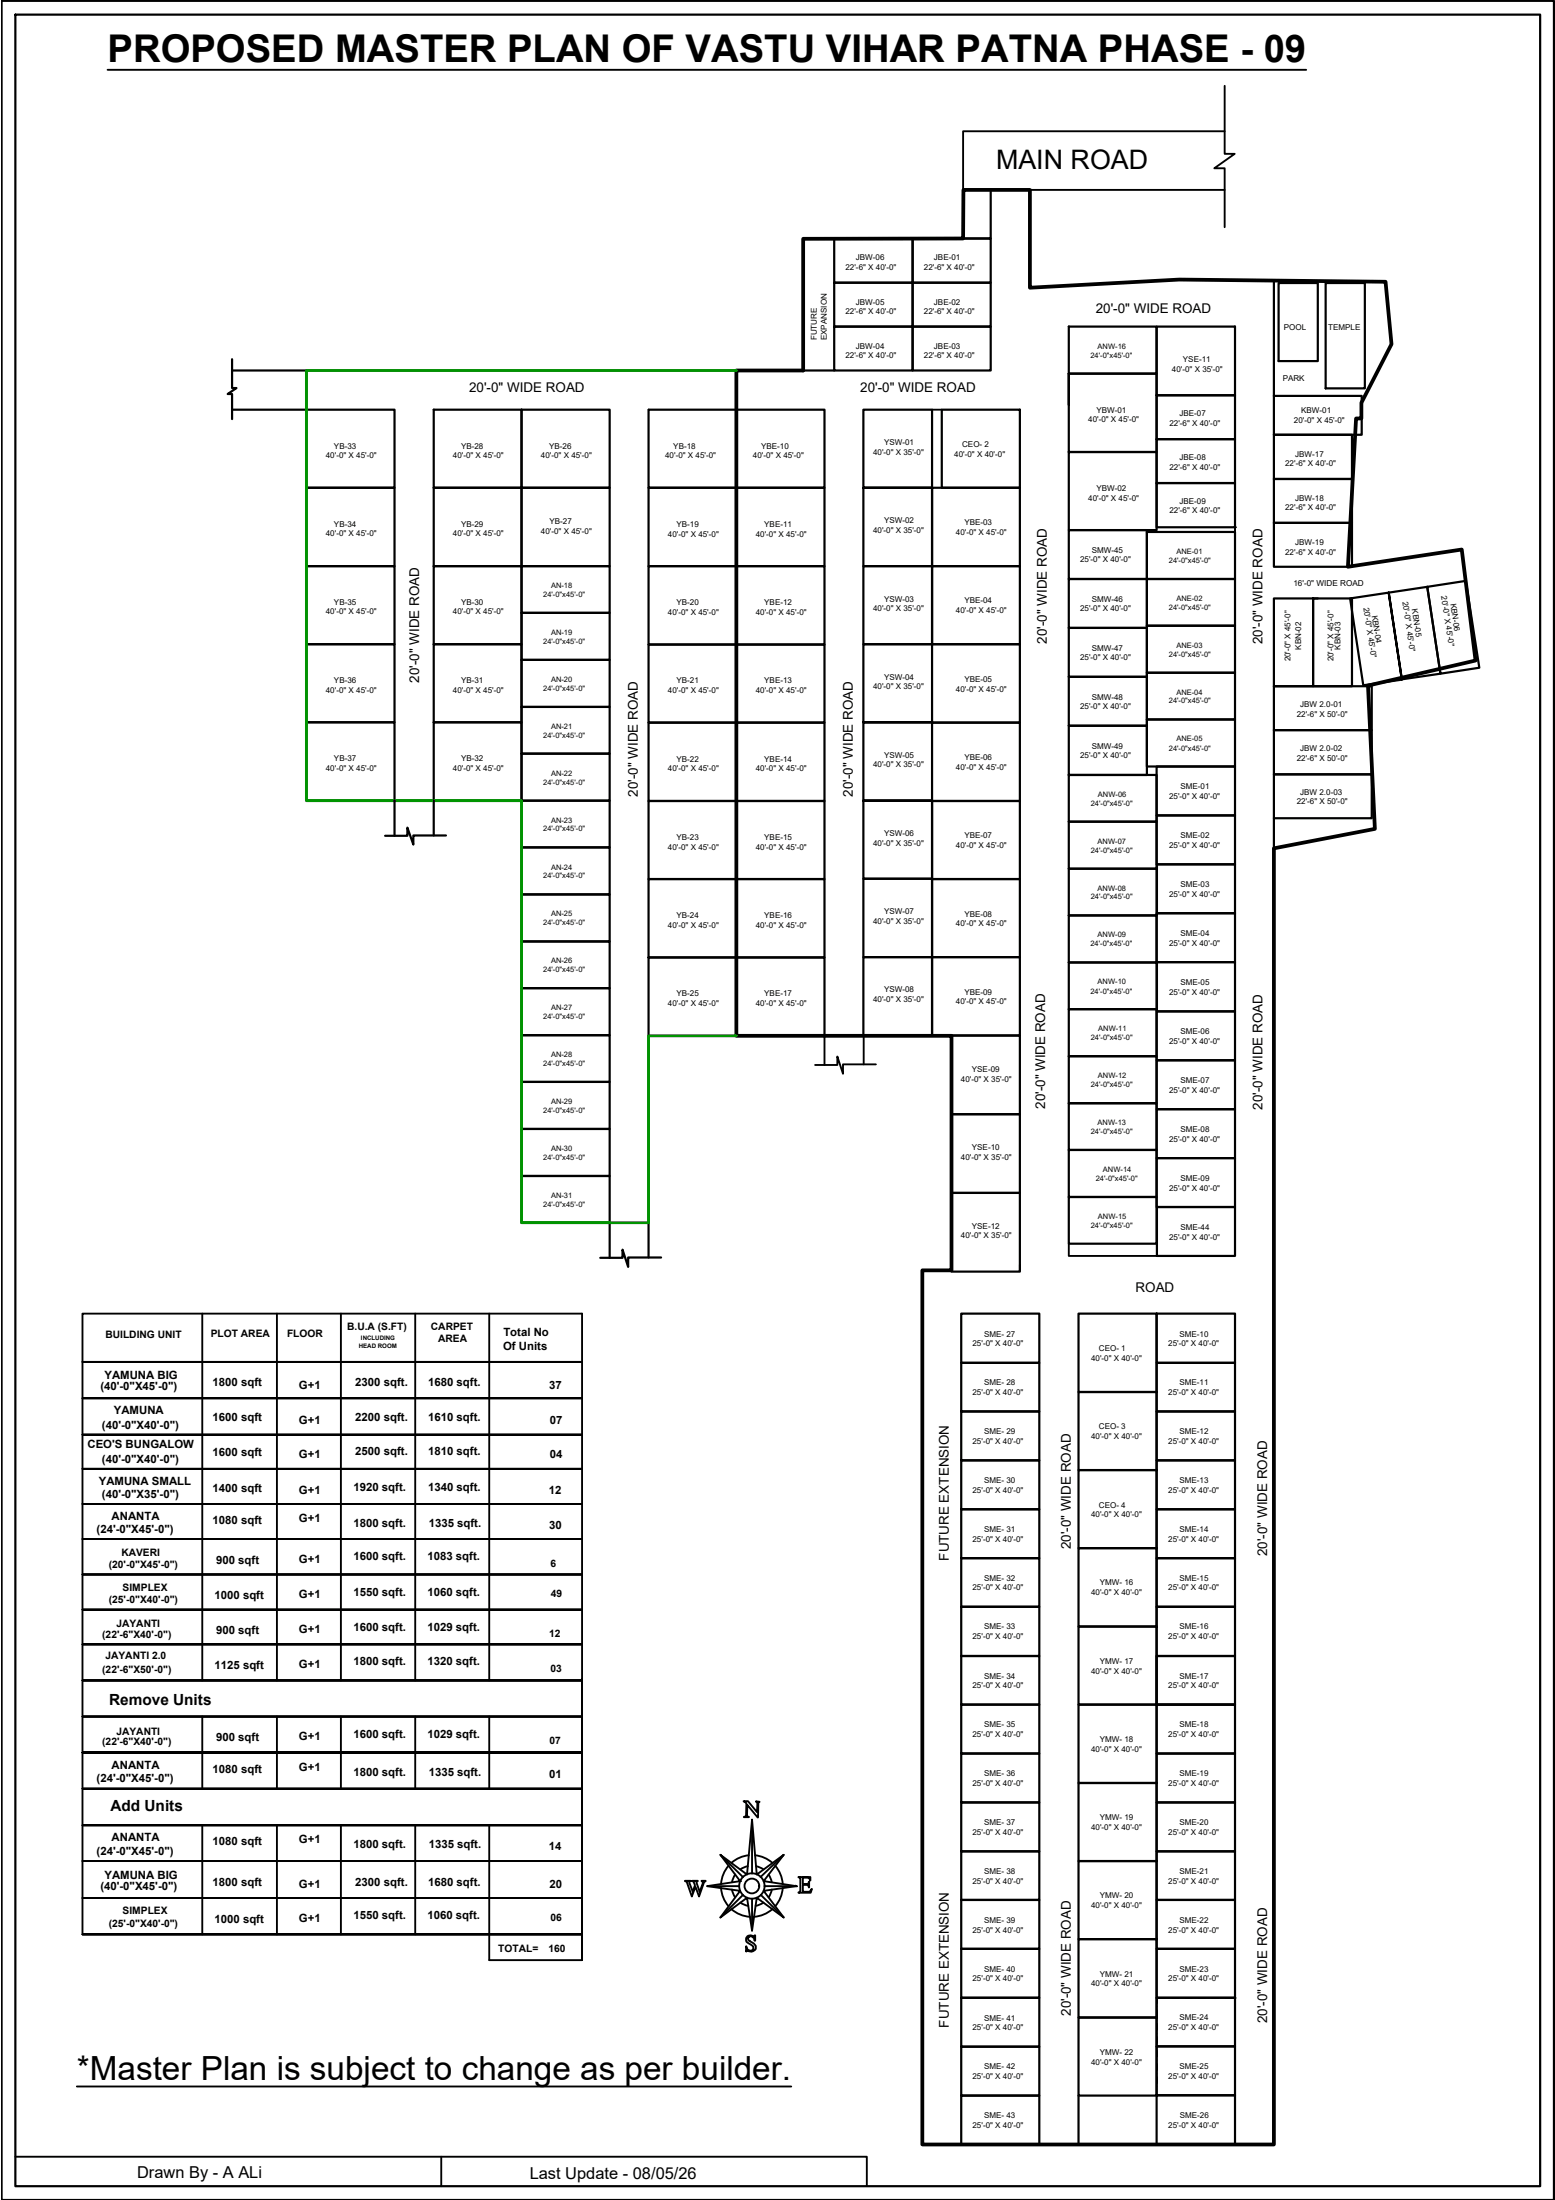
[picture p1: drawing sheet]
<svg xmlns="http://www.w3.org/2000/svg" width="210mm" height="297mm" viewBox="0 0 210 297" stroke-linecap="round" stroke-linejoin="round" font-family="sans-serif">
<!-- layer: PDF6_wall -->
<path d="M14.5 9.4h161.8" fill="none" stroke="#000" stroke-width=".25"/>
<!-- layer: PDF8_0 -->
<g fill="none" stroke="#000" stroke-width=".3">
<path d="M.2 .1h209.6v296.9h-209.6zM2.1 2h205.8v293.2h-205.8zM112.6 32.2h10.6v6h-10.6zM112.6 38.2h10.6v5.9h-10.6zM123.1 32.2h10.6v6h-10.5v-6M123.1 38.2h10.6v5.9h-10.5v-5.9M133.7 25.6v6.6h-3.7M172 37.9v15.6M172.6 38.2h5.3v10.6h-5.3zM178.9 38.2h5.3v14.2h-5.3zM31.3 48.5v3.9h.6l-1.2 .8h.6v3.4M31.3 50h81.3"/>
<path d="M31.3 55.3h10.1M41.4 55.3h11.9v10.6h-11.9zM58.5 55.3h11.9v10.6h-11.9zM70.4 55.3h11.9v10.6h-11.9zM87.5 55.3v10.6h11.9v-10.6h-11.8M99.4 55.3v10.6h11.9v-10.6h-11.9M112.6 44.1h10.6v5.9h-10.6zM116.5 55.3h9.3v21.1h-9.3v-10.5h9.3h-9.3zM123.1 44.1h10.6v5.9h-10.5v-5.9M127.1 55.3h10.6v10.6h-10.6zM144.3 50.4h11.8v10.6h-11.8v-10.6v4.3M144.3 44.1h11.8v6.3h-11.8z"/>
<path d="M156.1 53.3v6h10.6v-5.9h-10.6M156.1 59.3h10.6v5.9h-10.6zM156.1 44.1h10.6v9.3h-10.6zM172 58.7h10.5v6h-10.5zM172 53.5h11.8v5.2h-11.8zM41.4 65.9h11.9v10.5h-11.9zM41.4 76.4h11.9v10.6h-11.9zM58.5 65.9h11.9v10.5h-11.9zM58.5 76.4h11.9v10.6h-11.9zM70.4 76.4h11.9v6.3h-11.9zM70.4 65.9h11.9v10.5h-11.9zM87.5 65.9v10.5h11.9v-10.5h-11.8"/>
<path d="M87.5 76.4v10.6h11.9v-10.6h-11.8M99.4 65.9v10.5h11.9v-10.5h-11.9M99.4 76.4v10.6h11.9v-10.6h-11.9M116.5 76.4v10.6h9.3v-10.6h11.9v10.6h-11.9v-10.6zM125.8 65.9h11.9v10.5h-11.9zM144.3 61v10.6h11.8v-10.6h-11.8M144.3 71.6h10.5v6.6h-10.5zM144.3 78.2h10.5v6.6h-10.5zM154.8 71.8h11.9v6.4h-11.9zM154.8 78.2h11.9v6.3h-11.9zM156.1 65.2h10.6v6h-10.6zM172 64.7h10.5v5.9h-10.5z"/>
<path d="M172 70.6h10.5v5.9h-10.5zM192.7 79.2l5.2-.8 1.8 11.8-5.3 .8zM41.4 87h11.9v10.5h-11.9zM41.4 97.5h11.9v10.6h-11.9zM58.5 87h11.9v10.5h-11.9zM58.5 97.5h11.9v10.6h-11.9zM70.4 82.7h11.9v6.4h-11.9zM70.4 89.1h11.9v6.3h-11.9zM70.4 95.4h11.9v6.4h-11.9zM87.5 87v10.6h11.9v-10.6h-11.8M87.5 97.6v10.5h11.9v-10.5h-11.8M99.4 87v10.6h11.9v-10.6h-11.9"/>
<path d="M99.4 97.6v10.5h11.9v-10.5h-11.9M125.8 87h11.9v10.6h-11.9v-10.6h-9.3v10.5h9.3h-9.3v10.6h9.3h-9.3v10.5h9.3v-10.5M125.8 97.6h11.9v10.5h-11.9zM144.3 84.8h10.5v6.6h-10.5zM144.3 91.4h10.5v6.6h-10.5zM144.3 98h10.5v6.6h-10.5zM154.8 84.5h11.9v6.3h-11.9zM154.8 90.8h11.9v6.3h-11.9zM154.8 97.1h11.9v6.4h-11.9zM172 98.6h13.2v5.9h-13.2zM172 92.7h13.2v5.9h-13.2zM177.2 80.8v11.9h-5.2v-11.9h5.9"/>
<path d="M177.2 80.8h5.3v11.9h-5.3zM182.2 80.8l10.5-1.6 1.7 11.8-5.2 .7-1.7-11.7 1.7 11.8-5.2 .7zM53.3 108.1v4.7M58.5 108.1v4.7M60.2 112.8h-4.4v1.2l-.8-2.3v1.1h-3M70.4 101.8h11.9v6.3h-11.9zM70.4 108.1h11.9v6.3h-11.9zM70.4 114.4h11.9v6.4h-11.9zM87.5 108.1v10.6h11.9v-10.6h-11.8M87.5 118.7v10.6h11.9v-10.6h-11.8M99.4 108.1v10.6h11.9v-10.6h-11.9M99.4 118.7v10.6h11.9v-10.6h-11.9"/>
<path d="M125.8 118.6h-9.3v10.6h9.3v-10.5M125.8 108.1h11.9v10.6h-11.9zM125.8 118.7h11.9v10.5h-11.9zM144.3 104.6h11.8v6.3h-11.8zM144.3 110.9h11.8v6.4h-11.8zM144.3 117.3h11.8v6.3h-11.8zM156.1 110.1v-6.6h10.6v6.6h-10.5M156.1 116.7v-6.6h10.6v6.6h-10.5M156.2 116.7h10.5v6.6h-10.5zM172 104.5v6h13.2v-6h-13.2M172 110.5v4M70.4 120.8h11.9v6.3h-11.9z"/>
<path d="M70.4 127.1h11.9v6.3h-11.9zM70.4 133.4h11.9v6.4h-11.9zM70.4 139.8h11.9v6.3h-11.9zM87.5 129.3h11.9v10.6h-11.9zM87.5 139.9v29.9M99.4 129.3h11.9v10.6h-11.9zM116.5 129.2h9.3v10.6h-9.3zM125.8 129.2h11.9v10.6h-11.9zM128.4 139.8h9.3v10.6h-9.3zM144.3 123.6h11.8v6.3h-11.8zM144.3 129.9h11.8v6.4h-11.8zM144.3 136.3h11.8v6.3h-11.8z"/>
<path d="M156.1 129.9v-6.6h10.6v6.6h-10.5M156.2 136.5v-6.6h10.5v6.7h-10.5M70.4 146.1h11.9v6.3h-11.9zM70.4 152.4h11.9v6.4h-11.9zM70.4 158.8h11.9v6.3h-11.9zM128.4 150.4h9.3v10.7h-9.3zM144.3 142.6h11.8v6.4h-11.8zM144.3 149h11.8v6.3h-11.8zM144.3 155.3h11.8v6.3h-11.8zM156.1 143.1v-6.5h10.6v6.6h-10.5M156.1 149.7v-6.5h10.6v6.6h-10.5M156.1 156.4v-6.6h10.6v6.6h-10.5"/>
<path d="M82.3 165.1v4.7M89.2 169.8h-4.4v1.3l-.8-2.4v1.1h-3M128.4 161.1h9.3v10.6h-9.3zM144.3 161.6h11.8v6.3h-11.8zM156.1 177.4v10.5h-10.5v-10.5h10.6M156.1 163v-6.6h10.6v6.6h-10.5M156.2 163h10.5v6.6h-10.5zM129.8 184v-6.6h10.5v6.6h-10.5M129.8 197.2v-6.6h10.5v6.6h-10.5M129.8 190.6h10.5v-6.6h-10.5v6.6M156.1 184v-6.6h10.6v6.6h-10.5M156.1 197.2v-6.6h10.6v6.6h-10.5"/>
<path d="M156.1 187.9v10.6h-10.5v-10.6h10.6M156.1 198.5v10.5h-10.5v-10.5h10.6M156.2 190.6h10.5v-6.6h-10.6v6.6M129.8 203.8v-6.6h10.5v6.6h-10.5M129.8 210.4v-6.6h10.5v6.6h-10.5M129.8 216.9h10.5v-6.5h-10.5v6.6M156.1 203.8v-6.6h10.6v6.6h-10.5M156.1 210.4v-6.6h10.6v6.6h-10.5M156.1 219.6v10.6h-10.5v-10.6h10.6M156.2 216.9h10.5v-6.5h-10.6v6.6M156.2 209h-10.6v10.6h10.5v-10.5M129.8 223.6v-6.7h10.5v6.7h-10.5"/>
<path d="M129.8 230.2v-6.6h10.5v6.6h-10.5M129.8 236.8v-6.6h10.5v6.6h-10.5M156.1 236.8v-6.6h10.6v6.6h-10.5M156.1 230.2v-6.6h10.6v6.6h-10.5M156.2 223.6h10.5v-6.7h-10.6v23.8h-10.5v-10.5h21.1M129.8 243.4v-6.6h10.5v6.6h-10.5M129.8 250v-6.6h10.5v6.6h-10.5M129.8 256.5v-6.5h10.5v6.5h-10.5M156.1 243.4v-6.6h10.6v6.6h-10.5M156.1 250v-6.6h10.6v6.6h-10.5M156.1 256.5v-6.5h10.6v6.5h-10.5M156.1 240.7v10.6h-10.5v-10.6h10.6"/>
<path d="M156.1 251.3v10.5h-10.5v-10.5h10.6M129.8 263.1v-6.6h10.5v6.6h-10.5M129.8 276.3v-6.6h10.5v6.6h-10.5M129.8 269.7h10.5v-6.6h-10.5v6.7M156.1 263.1v-6.6h10.6v6.6h-10.5M156.1 261.8v10.6h-10.5v-10.6h10.6M156.1 272.4v10.5h-10.5v-10.5h10.6M156.2 269.7h10.5v-6.6h-10.6v6.7M156.2 276.3h10.5v-6.6h-10.6v6.6M166.8 269.7v.1M129.8 282.9v-6.6h10.5v6.6h-10.5M129.8 282.9h10.5v6.6h-10.5z"/>
<path d="M145.6 282.9v6.6M156.1 282.9v-6.6h10.6v6.6h-10.5M156.1 289.5h10.6v-6.6h-10.6v6.6"/>
</g>
<path d="M165.4 269.8l.9-.1zM165.4 269.7h.9z" fill="#000" stroke="#000" stroke-width=".13"/>
<!-- layer: PDF8_PDF7_0 -->
<g fill="none" stroke="#000" stroke-width=".13">
<path d="M156.1 270.9h.1M156.1 272.7h.1M156.1 274.6h.1M156.1 276.3h.1M156.1 278.2h.1M156.1 280h.1M156.2 269.7v.1M157.7 269.7v.1M159.6 269.7v.1M161.4 269.7v.1M163.2 269.7v.1M164.9 269.7v.1"/>
<path d="M156.1 281.8h.1"/>
</g>
<g fill="#000" stroke="#000" stroke-width=".13">
<path d="M156.1 269.8l.1 .7zM156.1 269.8l.1 .7z"/>
<path d="M156.1 271.4l.1 .9zM156.1 271.4l.1 .9z"/>
<path d="M156.1 273.2l.1 .9zM156.1 273.2l.1 .9z"/>
<path d="M156.1 275l.1 .9zM156.1 275l.1 .9z"/>
<path d="M156.1 276.8l.1 .9zM156.1 276.8l.1 .9z"/>
<path d="M156.1 278.6l.1 .9zM156.1 278.6l.1 .9z"/>
<path d="M156.2 269.8l1.1-.1zM156.2 269.7h1.1z"/>
<path d="M158.2 269.8l.9-.1zM158.2 269.7h.9z"/>
<path d="M160 269.8l.9-.1zM160 269.7h.9z"/>
<path d="M161.8 269.8l.9-.1zM161.8 269.7h.9z"/>
<path d="M163.6 269.8l.9-.1zM163.6 269.7h.9z"/>
<path d="M156.1 280.4l.1 .9zM156.1 280.4l.1 .9z"/>
</g>
<!-- layer: PDF8_PDF7_PDF6_0 -->
<path d="M165.3 17.7h-35.3v7.9M165.3 11.6v9.2h1.4l-2.8 1.9h1.4v8M139 25.6h26.3" fill="none" stroke="#000" stroke-width=".25"/>
<!-- layer: PDF8_0 -->
<g fill="none" stroke="#000" stroke-width=".25">
<path d="M125.8 55.3h1.3M125.8 87v21.1M111.3 139.9v3.9M116.6 139.8v3.9M118.2 143.7h-4.4v1.3l-.8-2.4v1.2h-3M128.4 171.5h-3.9v118M137.7 170.8v.7M97.3 254.9a4.2 4.2 0 0 0 1 2.5M98.4 251.9a4.2 4.2 0 0 0-1.1 2.5M98.7 257.8l1.2 .7 1.3 .3M98.8 255.1l.4 1.1M99.2 253.1l-.4 1"/>
<path d="M99.9 256.9l1.1 .4M100.9 252l-1 .4M101.1 250.5a4.2 4.2 0 0 0-2.4 1M101.9 250.5a4.2 4.2 0 0 1 2.4 1M102.1 252l.9 .4M103.1 256.9l-1.1 .4M103.7 253.1l.5 1M104.2 255.1l-.4 1.1M104.3 257.8l-1.2 .7-1.3 .3M104.6 251.9a4.2 4.2 0 0 1 1.1 2.5M105.7 254.9a4.2 4.2 0 0 1-1.1 2.5M140.3 289.5h.1"/>
<path d="M166.7 289.5h.1"/>
<circle cx="101.5" cy="254.6" r="1.71"/>
<circle cx="101.5" cy="254.6" r=".99"/>
</g>
<path d="M108.4 32.2h21.6v-6.6h9v13.2l20.2-1.1 27.8 .3 .8 8.5-4 7.9v2.1h-.8l-1.1 20 15.4-2.3 1.9 15-14.5 3.4 .9 19.3-13.6 2.6v175h-47.5v-118h3.9v-31.6h-29v-89.9h9z" fill="none" stroke="#000" stroke-width=".51"/>
<!-- layer: PDF8_Text -->
<path d="M10.4 281.7h96.4" fill="none" stroke="#000" stroke-width=".25"/>
<!-- layer: PDF8_PDF7_PDF6_PDF3_0 -->
<g fill="none" stroke="#000" stroke-width=".25">
<path d="M92.5 253.9h.7l-.2 .1v.2l.5 1.2 .3-.9-.2-.4-.2-.2h.8l-.2 .1v.2l.4 1.2 .5-1.1v-.2l-.2-.2h.5l-.2 .3-.6 1.9-.5-1.3-.5 1.3-.7-2zM95.5 254.7h4.3M97.2 250.4l3.1 3M99.9 254h.1M100.3 255.8l-3.1 3.1M100.4 243.2h.6l1.2 1.5v-1.3l-.1-.2 .4 .1-.1 .1-.1 2-1.4-1.7-.1 1.5 .3 .1h-.7l.3-.2 .1-1.6zM101.5 245.7l.7 7.4 3.6-2.7-2.7 3.6 4.4 .7-4.4 .6 2.7 3.6-3.6-2.7-.7 4.5-.7-4.5-3.6 2.7 2.7-3.6-4.4-.6 4.4-.7-2.7-3.6 3.6 2.7zM101.5 245.7v7.3M101.5 256.4v4.3M102.7 255.8l3.1 3.1M103.2 254.7h4.3M105.8 250.4l-3.1 3"/>
<path d="M107.5 254.7h.1M107.8 253.4h1.6v.5a.47 .47 0 0 0-.6-.4h-.4v.9h.7l.1-.3v.7v-.2l-.1-.1h-.7v.9h.6a.47 .47 0 0 0 .6-.4l-.2 .6h-1.6l.2-.2v-1.9zM100.9 261.4a.83 .83 0 0 1 .9 0l.1-.1v.7a.6 .6 0 0 0-.8-.5 .36 .36 0 0 0-.1 .3 .36 .36 0 0 0 .3 .3 .92 .92 0 0 1 .7 1l-.1 .1a.82 .82 0 0 1-1 .2l-.2 .1 .1-.7a.53 .53 0 0 0 .3 .5 .53 .53 0 0 0 .6-.1 .87 .87 0 0 0-.7-.9 .57 .57 0 0 1-.1-.9z"/>
</g>
<!-- layer: PDF3_wall -->
<path d="M99.4 50h-58v58.1h29v57h17.1v-25.2h11.9" fill="none" stroke="#009400" stroke-width=".38"/>
<!-- layer: PDF8_PDF7_PDF6_textss -->
<g fill="none" stroke="#000" stroke-width=".25">
<path d="M27.3 177.4v49.5M37.4 177.4v49.5M46 177.4v49.5M56 177.4v49.5M66 177.4v49.5M78.6 188.8h-67.5h67.5M78.6 198.3h-67.5h67.5M78.6 183.9h-67.5h67.5M78.6 193.7h-67.5h67.5M78.6 217.3h-67.5h67.5M78.6 207.8h-67.5h67.5M78.6 212.6h-67.5h67.5"/>
<path d="M78.6 203.1h-67.5h67.5M11.1 236.6h67.5zM11.1 226.9h67.5M27.3 231.8v9.7M37.4 231.8v9.7M46 231.8v9.7M56 231.8v9.7M78.6 226.7v38v-87.3h-67.5v83.8M78.6 226.9h-67.5h67.5M78.6 222h-67.5h67.5M78.6 231.8h-67.5h67.5M27.3 246.5v14.7"/>
<path d="M37.4 246.5v14.7M46 246.5v14.7M56 246.5v14.7M78.6 246.5h-67.5h67.5M78.6 251.3h-67.5h67.5M78.6 256.3h-67.5h67.5M78.6 241.5h-67.5h67.5M66 264.7h12.6M78.6 261.2h-67.5h67.5"/>
</g>
<!-- layer: 0 -->
<path d="M156.1 71.8h10.6v-18.4v18.4M166.7 71.2h.1M166.7 71.2v35.6M144.3 167.9v1.7h11.9M66 231.8v9.7M66 246.5v18.2M2.1 291.2h114.9v4M59.6 291.2v4" fill="none" stroke="#000" stroke-width=".25"/>
<text font-size="5.2" x="14.5" y="8.3">PROPOSED MASTER PLAN OF VASTU VIHAR PATNA PHASE - 09</text>
<text font-size="4.5" x="10.4" y="280.8">*Master Plan is subject to change as per builder.</text>
<text font-size="3.6" x="134.5" y="22.8">MAIN ROAD</text>
<g font-size="2.2">
<text x="18.5" y="294.1">Drawn By - A ALi</text>
<text x="71.5" y="294.2">Last Update - 08/05/26</text>
</g>
<g font-size="2.1">
<text x="14.7" y="230.2">Remove Units</text>
<text x="14.9" y="244.5">Add Units</text>
</g>
<g font-size="1.8">
<text x="147.9" y="42.3">20'-0&quot; WIDE ROAD</text>
<text x="63.3" y="53">20'-0&quot; WIDE ROAD</text>
<text x="116.1" y="53">20'-0&quot; WIDE ROAD</text>
<text x="141.3" y="86.9" transform="rotate(-90 141.3 86.9)">20'-0&quot; WIDE ROAD</text>
<text x="170.4" y="87" transform="rotate(-90 170.4 87)">20'-0&quot; WIDE ROAD</text>
<text x="56.6" y="92.2" transform="rotate(-90 56.6 92.2)">20'-0&quot; WIDE ROAD</text>
<text x="86.1" y="107.6" transform="rotate(-90 86.1 107.6)">20'-0&quot; WIDE ROAD</text>
<text x="115.1" y="107.6" transform="rotate(-90 115.1 107.6)">20'-0&quot; WIDE ROAD</text>
<text x="141.1" y="149.7" transform="rotate(-90 141.1 149.7)">20'-0&quot; WIDE ROAD</text>
<text x="170.4" y="149.8" transform="rotate(-90 170.4 149.8)">20'-0&quot; WIDE ROAD</text>
<text x="153.3" y="174.4">ROAD</text>
<text x="144.6" y="209.2" transform="rotate(-90 144.6 209.2)">20'-0&quot; WIDE ROAD</text>
<text x="128.1" y="210.7" transform="rotate(-90 128.1 210.7)">FUTURE EXTENSION</text>
<text x="171.1" y="210.1" transform="rotate(-90 171.1 210.1)">20'-0&quot; WIDE ROAD</text>
<text x="128.1" y="273.8" transform="rotate(-90 128.1 273.8)">FUTURE EXTENSION</text>
<text x="144.6" y="272.2" transform="rotate(-90 144.6 272.2)">20'-0&quot; WIDE ROAD</text>
<text x="171.1" y="273.2" transform="rotate(-90 171.1 273.2)">20'-0&quot; WIDE ROAD</text>
</g>
<g font-size="1.5">
<text x="67.9" y="182.3">Of Units</text>
<text x="67.9" y="180.4">Total No</text>
<text x="13.5" y="187.7">(40'-0&quot;X45'-0&quot;)</text>
<text x="14.1" y="186.2">YAMUNA BIG</text>
<text x="15.4" y="190.9">YAMUNA</text>
<text x="28.7" y="187.1">1800 sqft</text>
<text x="28.7" y="191.9">1600 sqft</text>
<text x="40.3" y="187.5">G+1</text>
<text x="48" y="187.1">2300 sqft.</text>
<text x="48" y="191.8">2200 sqft.</text>
<text x="57.8" y="187.1">1680 sqft.</text>
<text x="57.8" y="191.8">1610 sqft.</text>
<text x="74.1" y="187.5">37</text>
<text x="11.8" y="195.6">CEO'S BUNGALOW</text>
<text x="13.8" y="192.9">(40'-0&quot;X40'-0&quot;)</text>
<text x="13.8" y="197.6">(40'-0&quot;X40'-0&quot;)</text>
<text x="28.7" y="196.5">1600 sqft</text>
<text x="40.3" y="192.2">G+1</text>
<text x="40.3" y="196.9">G+1</text>
<text x="48" y="196.5">2500 sqft.</text>
<text x="57.8" y="196.5">1810 sqft.</text>
<text x="74.2" y="192.2">07</text>
<text x="74.2" y="196.9">04</text>
<text x="13.3" y="200.4">YAMUNA SMALL</text>
<text x="13.8" y="202.3">(40'-0&quot;X35'-0&quot;)</text>
<text x="28.7" y="201.4">1400 sqft</text>
<text x="40.3" y="201.7">G+1</text>
<text x="47.7" y="201.4">1920 sqft.</text>
<text x="57.8" y="201.4">1340 sqft.</text>
<text x="74.1" y="201.7">12</text>
<text x="13" y="207">(24'-0&quot;X45'-0&quot;)</text>
<text x="15.1" y="205.2">ANANTA</text>
<text x="28.7" y="205.8">1080 sqft</text>
<text x="40.3" y="205.5">G+1</text>
<text x="47.7" y="206.2">1800 sqft.</text>
<text x="57.9" y="206.2">1335 sqft.</text>
<text x="74.1" y="206.4">30</text>
<text x="29" y="215.9">1000 sqft</text>
<text x="29.2" y="211.2">900 sqft</text>
<text x="40.3" y="211.1">G+1</text>
<text x="40.3" y="215.8">G+1</text>
<text x="47.7" y="210.7">1600 sqft.</text>
<text x="47.7" y="215.5">1550 sqft.</text>
<text x="57.7" y="210.7">1083 sqft.</text>
<text x="57.7" y="215.5">1060 sqft.</text>
<text x="29.2" y="220.7">900 sqft</text>
<text x="40.3" y="220.5">G+1</text>
<text x="47.7" y="220.2">1600 sqft.</text>
<text x="57.7" y="220.2">1029 sqft.</text>
<text x="29" y="225.3">1125 sqft</text>
<text x="40.3" y="225.2">G+1</text>
<text x="47.7" y="224.8">1800 sqft.</text>
<text x="57.7" y="224.8">1320 sqft.</text>
<text x="15.1" y="238.8">ANANTA</text>
<text x="28.7" y="239.4">1080 sqft</text>
<text x="29.2" y="235.1">900 sqft</text>
<text x="40.3" y="235">G+1</text>
<text x="40.3" y="239.1">G+1</text>
<text x="47.7" y="234.6">1600 sqft.</text>
<text x="47.7" y="239.8">1800 sqft.</text>
<text x="57.7" y="234.6">1029 sqft.</text>
<text x="57.9" y="239.8">1335 sqft.</text>
<text x="13" y="240.6">(24'-0&quot;X45'-0&quot;)</text>
<text x="74.1" y="240.1">01</text>
<text x="13" y="250.4">(24'-0&quot;X45'-0&quot;)</text>
<text x="15.1" y="248.6">ANANTA</text>
<text x="28.7" y="249.2">1080 sqft</text>
<text x="40.3" y="248.9">G+1</text>
<text x="47.7" y="249.5">1800 sqft.</text>
<text x="57.9" y="249.5">1335 sqft.</text>
<text x="74.1" y="249.8">14</text>
<text x="13.5" y="255.2">(40'-0&quot;X45'-0&quot;)</text>
<text x="14.1" y="253.6">YAMUNA BIG</text>
<text x="28.7" y="254.6">1800 sqft</text>
<text x="40.3" y="255">G+1</text>
<text x="48" y="254.6">2300 sqft.</text>
<text x="57.8" y="254.6">1680 sqft.</text>
<text x="74.2" y="254.9">20</text>
<text x="29" y="259.6">1000 sqft</text>
<text x="40.3" y="259.5">G+1</text>
<text x="47.7" y="259.2">1550 sqft.</text>
<text x="57.7" y="259.2">1060 sqft.</text>
</g>
<g font-size="1.4">
<text x="46.9" y="179.5">B.U.A (S.FT)</text>
<text x="58.2" y="179.6">CARPET</text>
<text x="14.2" y="180.7">BUILDING UNIT</text>
<text x="28.4" y="180.5">PLOT AREA</text>
<text x="38.7" y="180.5">FLOOR</text>
<text x="59.1" y="181.2">AREA</text>
<text x="14.7" y="211.7">(20'-0&quot;X45'-0&quot;)</text>
<text x="16.4" y="210">KAVERI</text>
<text x="16.6" y="214.8">SIMPLEX</text>
<text x="74.3" y="211.6">6</text>
<text x="74.3" y="215.6">49</text>
<text x="13.8" y="221.1">(22'-6&quot;X40'-0&quot;)</text>
<text x="14.7" y="216.4">(25'-0&quot;X40'-0&quot;)</text>
<text x="15.7" y="219.7">JAYANTI</text>
<text x="74.1" y="221">12</text>
<text x="13.8" y="225.8">(22'-6&quot;X50'-0&quot;)</text>
<text x="14.2" y="224">JAYANTI 2.0</text>
<text x="74.3" y="225.7">03</text>
<text x="13.8" y="235.6">(22'-6&quot;X40'-0&quot;)</text>
<text x="15.7" y="234.2">JAYANTI</text>
<text x="74.2" y="235.4">07</text>
<text x="14.7" y="260.1">(25'-0&quot;X40'-0&quot;)</text>
<text x="16.6" y="258.5">SIMPLEX</text>
<text x="67.3" y="263.5">TOTAL=</text>
<text x="74" y="263.5">160</text>
<text x="74.3" y="259.3">06</text>
</g>
<g font-size="1.1">
<text x="115.5" y="35.2">JBW-06</text>
<text x="126.1" y="35.2">JBE-01</text>
<text x="114.1" y="36.5">22'-6&quot; X 40'-0&quot;</text>
<text x="115.5" y="41.1">JBW-05</text>
<text x="124.7" y="36.5">22'-6&quot; X 40'-0&quot;</text>
<text x="126.1" y="41.1">JBE-02</text>
<text x="110.3" y="46" transform="rotate(-90 110.3 46)">FUTURE</text>
<text x="111.6" y="46" transform="rotate(-90 111.6 46)">EXPANSION</text>
<text x="114.1" y="42.4">22'-6&quot; X 40'-0&quot;</text>
<text x="115.5" y="47.1">JBW-04</text>
<text x="124.7" y="42.4">22'-6&quot; X 40'-0&quot;</text>
<text x="126.1" y="47.1">JBE-03</text>
<text x="173.3" y="44.6">POOL</text>
<text x="179.3" y="44.6">TEMPLE</text>
<text x="114.1" y="48.4">22'-6&quot; X 40'-0&quot;</text>
<text x="124.7" y="48.4">22'-6&quot; X 40'-0&quot;</text>
<text x="158.2" y="50.2">40'-0&quot; X 35'-0&quot;</text>
<text x="159.7" y="48.9">YSE-11</text>
<text x="173.1" y="51.4">PARK</text>
<text x="146.9" y="57">40'-0&quot; X 45'-0&quot;</text>
<text x="148" y="55.7">YBW-01</text>
<text x="157.9" y="57.5">22'-6&quot; X 40'-0&quot;</text>
<text x="159.2" y="56.2">JBE-07</text>
<text x="174.7" y="57.1">20'-0&quot; X 45'-0&quot;</text>
<text x="175.6" y="55.7">KBW-01</text>
<text x="44" y="61.8">40'-0&quot; X 45'-0&quot;</text>
<text x="45.1" y="60.6">YB-33</text>
<text x="61.1" y="61.8">40'-0&quot; X 45'-0&quot;</text>
<text x="62.2" y="60.6">YB-28</text>
<text x="73" y="61.8">40'-0&quot; X 45'-0&quot;</text>
<text x="74.1" y="60.6">YB-26</text>
<text x="89.8" y="61.8">40'-0&quot; X 45'-0&quot;</text>
<text x="90.9" y="60.6">YB-18</text>
<text x="101.6" y="61.8">40'-0&quot; X 45'-0&quot;</text>
<text x="102.7" y="60.6">YBE-10</text>
<text x="117.9" y="61.4">40'-0&quot; X 35'-0&quot;</text>
<text x="119.3" y="60.1">YSW-01</text>
<text x="128.8" y="61.7">40'-0&quot; X 40'-0&quot;</text>
<text x="129.9" y="60.4">CEO- 2</text>
<text x="157.9" y="63.4">22'-6&quot; X 40'-0&quot;</text>
<text x="159.2" y="62.1">JBE-08</text>
<text x="173.5" y="63">22'-6&quot; X 40'-0&quot;</text>
<text x="174.8" y="61.7">JBW-17</text>
<text x="45.1" y="71.1">YB-34</text>
<text x="62.2" y="71.1">YB-29</text>
<text x="74.2" y="70.8">YB-27</text>
<text x="91.3" y="71.1">YB-19</text>
<text x="103.2" y="71.1">YBE-11</text>
<text x="117.9" y="72">40'-0&quot; X 35'-0&quot;</text>
<text x="119.3" y="70.6">YSW-02</text>
<text x="130.2" y="70.9">YBE-03</text>
<text x="146.9" y="67.6">40'-0&quot; X 45'-0&quot;</text>
<text x="148" y="66.2">YBW-02</text>
<text x="157.9" y="69.3">22'-6&quot; X 40'-0&quot;</text>
<text x="159.2" y="68">JBE-09</text>
<text x="173.5" y="68.9">22'-6&quot; X 40'-0&quot;</text>
<text x="174.8" y="67.6">JBW-18</text>
<text x="44" y="72.4">40'-0&quot; X 45'-0&quot;</text>
<text x="61.1" y="72.4">40'-0&quot; X 45'-0&quot;</text>
<text x="73" y="72.1">40'-0&quot; X 45'-0&quot;</text>
<text x="90.2" y="72.5">40'-0&quot; X 45'-0&quot;</text>
<text x="102" y="72.5">40'-0&quot; X 45'-0&quot;</text>
<text x="129" y="72.2">40'-0&quot; X 45'-0&quot;</text>
<text x="145.8" y="75.9">25'-0&quot; X 40'-0&quot;</text>
<text x="147.4" y="74.6">SMW-45</text>
<text x="173.5" y="74.9">22'-6&quot; X 40'-0&quot;</text>
<text x="174.8" y="73.6">JBW-19</text>
<text x="44" y="83">40'-0&quot; X 45'-0&quot;</text>
<text x="45.1" y="81.6">YB-35</text>
<text x="61.1" y="83">40'-0&quot; X 45'-0&quot;</text>
<text x="62.2" y="81.6">YB-30</text>
<text x="90.2" y="83">40'-0&quot; X 45'-0&quot;</text>
<text x="91.3" y="81.7">YB-20</text>
<text x="102" y="83">40'-0&quot; X 45'-0&quot;</text>
<text x="103.2" y="81.7">YBE-12</text>
<text x="117.9" y="82.5">40'-0&quot; X 35'-0&quot;</text>
<text x="119.3" y="81.2">YSW-03</text>
<text x="129" y="82.8">40'-0&quot; X 45'-0&quot;</text>
<text x="130.2" y="81.5">YBE-04</text>
<text x="145.8" y="82.5">25'-0&quot; X 40'-0&quot;</text>
<text x="147.4" y="81.2">SMW-46</text>
<text x="174.6" y="79.1">16'-0&quot; WIDE ROAD</text>
<text x="184.1" y="82" transform="rotate(82 184.1 82)">20'-0&quot; X 45'-0&quot;</text>
<text x="185.2" y="83.1" transform="rotate(81 185.2 83.1)">KBN-04</text>
<text x="189.3" y="81.2" transform="rotate(82 189.3 81.2)">20'-0&quot; X 45'-0&quot;</text>
<text x="190.6" y="82.3" transform="rotate(81 190.6 82.3)">KBN-05</text>
<text x="194.5" y="80.5" transform="rotate(81 194.5 80.5)">20'-0&quot; X 45'-0&quot;</text>
<text x="195.8" y="81.5" transform="rotate(82 195.8 81.5)">KBN-06</text>
<text x="145.8" y="89.1">25'-0&quot; X 40'-0&quot;</text>
<text x="147.4" y="87.9">SMW-47</text>
<text x="174.2" y="89.3" transform="rotate(-90 174.2 89.3)">20'-0&quot; X 45'-0&quot;</text>
<text x="175.6" y="87.7" transform="rotate(-90 175.6 87.7)">KBN-02</text>
<text x="180" y="89.3" transform="rotate(-90 180 89.3)">20'-0&quot; X 45'-0&quot;</text>
<text x="180.9" y="87.7" transform="rotate(-90 180.9 87.7)">KBN-03</text>
<text x="44" y="93.5">40'-0&quot; X 45'-0&quot;</text>
<text x="45.1" y="92.2">YB-36</text>
<text x="61.1" y="93.5">40'-0&quot; X 45'-0&quot;</text>
<text x="62.2" y="92.2">YB-31</text>
<text x="90.2" y="93.6">40'-0&quot; X 45'-0&quot;</text>
<text x="91.3" y="92.3">YB-21</text>
<text x="102" y="93.6">40'-0&quot; X 45'-0&quot;</text>
<text x="103.2" y="92.3">YBE-13</text>
<text x="117.9" y="93.1">40'-0&quot; X 35'-0&quot;</text>
<text x="119.3" y="91.8">YSW-04</text>
<text x="129" y="93.4">40'-0&quot; X 45'-0&quot;</text>
<text x="130.2" y="92.1">YBE-05</text>
<text x="145.8" y="95.7">25'-0&quot; X 40'-0&quot;</text>
<text x="147.4" y="94.5">SMW-48</text>
<text x="175.5" y="95.4">JBW 2.0-01</text>
<text x="147.4" y="101.1">SMW-49</text>
<text x="175" y="96.8">22'-6&quot; X 50'-0&quot;</text>
<text x="175.5" y="101.4">JBW 2.0-02</text>
<text x="44" y="104.1">40'-0&quot; X 45'-0&quot;</text>
<text x="45.1" y="102.8">YB-37</text>
<text x="61.1" y="104.1">40'-0&quot; X 45'-0&quot;</text>
<text x="62.2" y="102.8">YB-32</text>
<text x="90.2" y="104.1">40'-0&quot; X 45'-0&quot;</text>
<text x="91.3" y="102.9">YB-22</text>
<text x="102" y="104.1">40'-0&quot; X 45'-0&quot;</text>
<text x="103.2" y="102.9">YBE-14</text>
<text x="117.9" y="103.6">40'-0&quot; X 35'-0&quot;</text>
<text x="119.3" y="102.3">YSW-05</text>
<text x="129" y="103.9">40'-0&quot; X 45'-0&quot;</text>
<text x="130.2" y="102.6">YBE-06</text>
<text x="145.8" y="102.3">25'-0&quot; X 40'-0&quot;</text>
<text x="157.8" y="107.9">25'-0&quot; X 40'-0&quot;</text>
<text x="159.3" y="106.6">SME-01</text>
<text x="175" y="102.7">22'-6&quot; X 50'-0&quot;</text>
<text x="175.5" y="107.3">JBW 2.0-03</text>
<text x="91.3" y="113.4">YB-23</text>
<text x="103.2" y="113.4">YBE-15</text>
<text x="119.3" y="112.9">YSW-06</text>
<text x="130.2" y="113.2">YBE-07</text>
<text x="159.3" y="113.2">SME-02</text>
<text x="175" y="108.6">22'-6&quot; X 50'-0&quot;</text>
<text x="90.2" y="114.7">40'-0&quot; X 45'-0&quot;</text>
<text x="102" y="114.7">40'-0&quot; X 45'-0&quot;</text>
<text x="117.9" y="114.2">40'-0&quot; X 35'-0&quot;</text>
<text x="129" y="114.5">40'-0&quot; X 45'-0&quot;</text>
<text x="157.8" y="114.5">25'-0&quot; X 40'-0&quot;</text>
<text x="159.3" y="119.8">SME-03</text>
<text x="90.2" y="125.3">40'-0&quot; X 45'-0&quot;</text>
<text x="91.3" y="124">YB-24</text>
<text x="102" y="125.3">40'-0&quot; X 45'-0&quot;</text>
<text x="103.2" y="124">YBE-16</text>
<text x="117.9" y="124.7">40'-0&quot; X 35'-0&quot;</text>
<text x="119.3" y="123.4">YSW-07</text>
<text x="129" y="125">40'-0&quot; X 45'-0&quot;</text>
<text x="130.2" y="123.8">YBE-08</text>
<text x="157.8" y="121.1">25'-0&quot; X 40'-0&quot;</text>
<text x="157.8" y="127.7">25'-0&quot; X 40'-0&quot;</text>
<text x="159.3" y="126.4">SME-04</text>
<text x="90.2" y="135.8">40'-0&quot; X 45'-0&quot;</text>
<text x="91.3" y="134.5">YB-25</text>
<text x="102" y="135.8">40'-0&quot; X 45'-0&quot;</text>
<text x="103.2" y="134.5">YBE-17</text>
<text x="117.9" y="135.3">40'-0&quot; X 35'-0&quot;</text>
<text x="119.3" y="134">YSW-08</text>
<text x="129" y="135.6">40'-0&quot; X 45'-0&quot;</text>
<text x="130.2" y="134.3">YBE-09</text>
<text x="157.8" y="134.3">25'-0&quot; X 40'-0&quot;</text>
<text x="159.3" y="133">SME-05</text>
<text x="157.8" y="140.9">25'-0&quot; X 40'-0&quot;</text>
<text x="159.3" y="139.6">SME-06</text>
<text x="129.7" y="146">40'-0&quot; X 35'-0&quot;</text>
<text x="131.2" y="144.7">YSE-09</text>
<text x="157.8" y="147.5">25'-0&quot; X 40'-0&quot;</text>
<text x="159.3" y="146.2">SME-07</text>
<text x="131.2" y="155.3">YSE-10</text>
<text x="157.8" y="154.2">25'-0&quot; X 40'-0&quot;</text>
<text x="159.3" y="152.9">SME-08</text>
<text x="129.7" y="156.6">40'-0&quot; X 35'-0&quot;</text>
<text x="157.8" y="160.8">25'-0&quot; X 40'-0&quot;</text>
<text x="159.3" y="159.5">SME-09</text>
<text x="129.7" y="167.2">40'-0&quot; X 35'-0&quot;</text>
<text x="131.2" y="165.9">YSE-12</text>
<text x="157.8" y="167.4">25'-0&quot; X 40'-0&quot;</text>
<text x="159.3" y="166.1">SME-44</text>
<text x="131.3" y="181.7">25'-0&quot; X 40'-0&quot;</text>
<text x="132.8" y="180.5">SME- 27</text>
<text x="147.3" y="183.8">40'-0&quot; X 40'-0&quot;</text>
<text x="148.3" y="182.4">CEO- 1</text>
<text x="157.7" y="181.7">25'-0&quot; X 40'-0&quot;</text>
<text x="159.2" y="180.5">SME-10</text>
<text x="131.3" y="188.4">25'-0&quot; X 40'-0&quot;</text>
<text x="132.8" y="187.1">SME- 28</text>
<text x="157.7" y="188.4">25'-0&quot; X 40'-0&quot;</text>
<text x="159.2" y="187.1">SME-11</text>
<text x="131.3" y="195">25'-0&quot; X 40'-0&quot;</text>
<text x="132.8" y="193.6">SME- 29</text>
<text x="147.3" y="194.3">40'-0&quot; X 40'-0&quot;</text>
<text x="148.3" y="193">CEO- 3</text>
<text x="157.7" y="195">25'-0&quot; X 40'-0&quot;</text>
<text x="159.2" y="193.6">SME-12</text>
<text x="131.3" y="201.5">25'-0&quot; X 40'-0&quot;</text>
<text x="132.8" y="200.2">SME- 30</text>
<text x="148.3" y="203.6">CEO- 4</text>
<text x="157.7" y="201.5">25'-0&quot; X 40'-0&quot;</text>
<text x="159.2" y="200.2">SME-13</text>
<text x="131.3" y="208.1">25'-0&quot; X 40'-0&quot;</text>
<text x="132.8" y="206.8">SME- 31</text>
<text x="147.3" y="204.8">40'-0&quot; X 40'-0&quot;</text>
<text x="157.7" y="208.1">25'-0&quot; X 40'-0&quot;</text>
<text x="159.2" y="206.8">SME-14</text>
<text x="131.3" y="214.7">25'-0&quot; X 40'-0&quot;</text>
<text x="132.8" y="213.4">SME- 32</text>
<text x="147.3" y="215.4">40'-0&quot; X 40'-0&quot;</text>
<text x="148.5" y="214.1">YMW- 16</text>
<text x="157.7" y="214.7">25'-0&quot; X 40'-0&quot;</text>
<text x="159.2" y="213.4">SME-15</text>
<text x="131.3" y="221.3">25'-0&quot; X 40'-0&quot;</text>
<text x="132.8" y="220">SME- 33</text>
<text x="157.7" y="221.3">25'-0&quot; X 40'-0&quot;</text>
<text x="159.2" y="220">SME-16</text>
<text x="131.3" y="227.9">25'-0&quot; X 40'-0&quot;</text>
<text x="132.8" y="226.6">SME- 34</text>
<text x="147.3" y="226">40'-0&quot; X 40'-0&quot;</text>
<text x="148.5" y="224.6">YMW- 17</text>
<text x="157.7" y="227.9">25'-0&quot; X 40'-0&quot;</text>
<text x="159.2" y="226.6">SME-17</text>
<text x="132.8" y="233.2">SME- 35</text>
<text x="159.2" y="233.2">SME-18</text>
<text x="131.3" y="234.6">25'-0&quot; X 40'-0&quot;</text>
<text x="132.8" y="239.8">SME- 36</text>
<text x="147.3" y="236.5">40'-0&quot; X 40'-0&quot;</text>
<text x="148.5" y="235.2">YMW- 18</text>
<text x="157.7" y="234.6">25'-0&quot; X 40'-0&quot;</text>
<text x="159.2" y="239.8">SME-19</text>
<text x="131.3" y="241.2">25'-0&quot; X 40'-0&quot;</text>
<text x="148.5" y="245.8">YMW- 19</text>
<text x="157.7" y="241.2">25'-0&quot; X 40'-0&quot;</text>
<text x="131.3" y="247.7">25'-0&quot; X 40'-0&quot;</text>
<text x="132.8" y="246.5">SME- 37</text>
<text x="147.3" y="247.1">40'-0&quot; X 40'-0&quot;</text>
<text x="157.7" y="247.7">25'-0&quot; X 40'-0&quot;</text>
<text x="159.2" y="246.5">SME-20</text>
<text x="131.3" y="254.3">25'-0&quot; X 40'-0&quot;</text>
<text x="132.8" y="253">SME- 38</text>
<text x="147.3" y="257.7">40'-0&quot; X 40'-0&quot;</text>
<text x="148.5" y="256.3">YMW- 20</text>
<text x="157.7" y="254.3">25'-0&quot; X 40'-0&quot;</text>
<text x="159.2" y="253">SME-21</text>
<text x="131.3" y="260.9">25'-0&quot; X 40'-0&quot;</text>
<text x="132.8" y="259.6">SME- 39</text>
<text x="157.7" y="260.9">25'-0&quot; X 40'-0&quot;</text>
<text x="159.2" y="259.6">SME-22</text>
<text x="131.3" y="267.5">25'-0&quot; X 40'-0&quot;</text>
<text x="132.8" y="266.2">SME- 40</text>
<text x="147.3" y="268.2">40'-0&quot; X 40'-0&quot;</text>
<text x="148.5" y="266.9">YMW- 21</text>
<text x="157.7" y="267.5">25'-0&quot; X 40'-0&quot;</text>
<text x="159.2" y="266.2">SME-23</text>
<text x="131.3" y="274.1">25'-0&quot; X 40'-0&quot;</text>
<text x="132.8" y="272.8">SME- 41</text>
<text x="157.7" y="274.1">25'-0&quot; X 40'-0&quot;</text>
<text x="159.2" y="272.8">SME-24</text>
<text x="131.3" y="280.7">25'-0&quot; X 40'-0&quot;</text>
<text x="132.8" y="279.4">SME- 42</text>
<text x="147.3" y="278.8">40'-0&quot; X 40'-0&quot;</text>
<text x="148.5" y="277.4">YMW- 22</text>
<text x="157.7" y="280.7">25'-0&quot; X 40'-0&quot;</text>
<text x="159.2" y="279.3">SME-25</text>
<text x="131.3" y="287.3">25'-0&quot; X 40'-0&quot;</text>
<text x="132.8" y="286">SME- 43</text>
<text x="157.7" y="287.3">25'-0&quot; X 40'-0&quot;</text>
<text x="159.3" y="285.9">SME-26</text>
</g>
<g font-size="1">
<text x="148.2" y="47.1">ANW-16</text>
<text x="147.2" y="48.3">24'-0&quot;x45'-0&quot;</text>
<text x="157.8" y="76">24'-0&quot;x45'-0&quot;</text>
<text x="158.8" y="74.8">ANE-01</text>
<text x="73.3" y="80.6">24'-0&quot;x45'-0&quot;</text>
<text x="74.4" y="79.4">AN-18</text>
<text x="157.8" y="82.3">24'-0&quot;x45'-0&quot;</text>
<text x="158.8" y="81.1">ANE-02</text>
<text x="73.3" y="86.9">24'-0&quot;x45'-0&quot;</text>
<text x="74.4" y="85.7">AN-19</text>
<text x="157.8" y="88.7">24'-0&quot;x45'-0&quot;</text>
<text x="158.8" y="87.4">ANE-03</text>
<text x="73.3" y="93.2">24'-0&quot;x45'-0&quot;</text>
<text x="74.4" y="92.1">AN-20</text>
<text x="157.8" y="95">24'-0&quot;x45'-0&quot;</text>
<text x="158.8" y="93.8">ANE-04</text>
<text x="73.3" y="99.6">24'-0&quot;x45'-0&quot;</text>
<text x="74.4" y="98.4">AN-21</text>
<text x="157.8" y="101.3">24'-0&quot;x45'-0&quot;</text>
<text x="158.8" y="100.1">ANE-05</text>
<text x="73.3" y="105.9">24'-0&quot;x45'-0&quot;</text>
<text x="74.4" y="104.7">AN-22</text>
<text x="148.2" y="107.6">ANW-06</text>
<text x="73.3" y="112.3">24'-0&quot;x45'-0&quot;</text>
<text x="74.4" y="111.1">AN-23</text>
<text x="147.2" y="108.8">24'-0&quot;x45'-0&quot;</text>
<text x="148.2" y="113.9">ANW-07</text>
<text x="73.3" y="118.6">24'-0&quot;x45'-0&quot;</text>
<text x="74.4" y="117.4">AN-24</text>
<text x="147.2" y="115.1">24'-0&quot;x45'-0&quot;</text>
<text x="73.3" y="124.9">24'-0&quot;x45'-0&quot;</text>
<text x="74.4" y="123.7">AN-25</text>
<text x="147.2" y="121.4">24'-0&quot;x45'-0&quot;</text>
<text x="148.2" y="120.3">ANW-08</text>
<text x="73.3" y="131.3">24'-0&quot;x45'-0&quot;</text>
<text x="74.4" y="130.1">AN-26</text>
<text x="147.2" y="127.8">24'-0&quot;x45'-0&quot;</text>
<text x="148.2" y="126.6">ANW-09</text>
<text x="73.3" y="137.6">24'-0&quot;x45'-0&quot;</text>
<text x="74.4" y="136.4">AN-27</text>
<text x="147.2" y="134.1">24'-0&quot;x45'-0&quot;</text>
<text x="148.2" y="132.9">ANW-10</text>
<text x="73.3" y="143.9">24'-0&quot;x45'-0&quot;</text>
<text x="74.4" y="142.7">AN-28</text>
<text x="147.2" y="140.4">24'-0&quot;x45'-0&quot;</text>
<text x="148.3" y="139.2">ANW-11</text>
<text x="74.4" y="149">AN-29</text>
<text x="147.2" y="146.8">24'-0&quot;x45'-0&quot;</text>
<text x="148.2" y="145.6">ANW-12</text>
<text x="73.3" y="150.3">24'-0&quot;x45'-0&quot;</text>
<text x="74.4" y="155.4">AN-30</text>
<text x="147.2" y="153.1">24'-0&quot;x45'-0&quot;</text>
<text x="148.2" y="151.9">ANW-13</text>
<text x="73.3" y="156.6">24'-0&quot;x45'-0&quot;</text>
<text x="74.4" y="161.7">AN-31</text>
<text x="147.9" y="159.5">24'-0&quot;x45'-0&quot;</text>
<text x="148.9" y="158.2">ANW-14</text>
<text x="73.3" y="162.9">24'-0&quot;x45'-0&quot;</text>
<text x="147.2" y="165.8">24'-0&quot;x45'-0&quot;</text>
<text x="148.2" y="164.6">ANW-15</text>
</g>
<g font-size=".8">
<text x="48.4" y="182">HEAD ROOM</text>
<text x="48.7" y="180.9">INCLUDING</text>
</g>
</svg>
